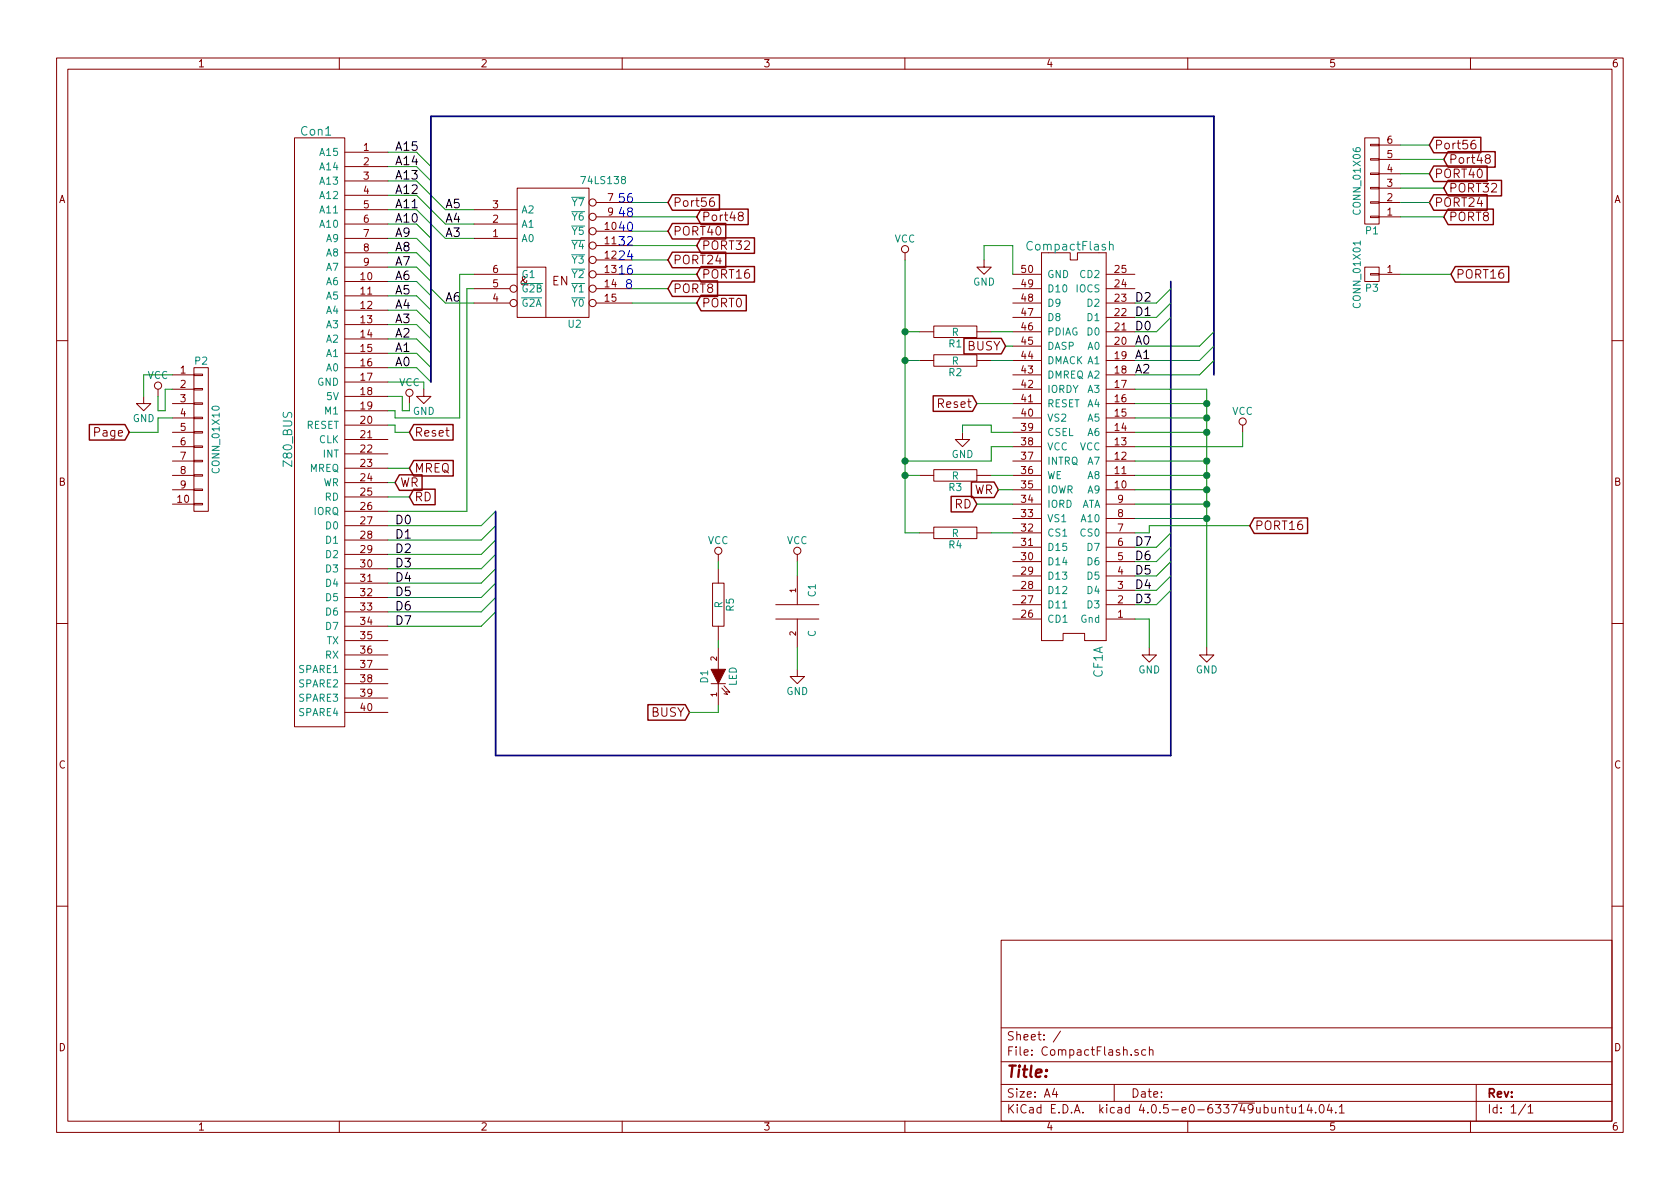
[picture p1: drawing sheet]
<svg xmlns="http://www.w3.org/2000/svg" width="297mm" height="210mm" viewBox="0 0 297 210" stroke-linecap="round" stroke-linejoin="round" font-family="sans-serif">
<g fill="none" stroke="#840000" stroke-width=".18">
<path d="M10 10.3h277v189.9h-277zM12 12.2h273v186.1h-273zM60 10.3v1.9M110 10.3v1.9M160 10.3v1.9M210 10.3v1.9M260 10.3v1.9M52.1 24.4h8.9v104.1h-8.9zM61 26.9h7.6M61 29.5h7.6M61 32h7.6M61 34.5h7.6"/>
<path d="M61 37.1h7.6M61 39.6h7.6M83.8 37.1h7.6M83.8 39.6h7.6M91.4 33.3h12.7v22.8h-12.7zM105.4 35.8h6.4M105.4 38.3h6.4M126.2 35a.62 .62 0 0 0-.7 .6v.7a.48 .48 0 0 0 .8-.1v-.5a.48 .48 0 0 0-.8 .1M130.8 38.2l-.3-.3 .1-.2a.48 .48 0 0 1 .7 0l.1 .2-.1 .2-.7 .2v.6a.48 .48 0 0 0 .8-.1v-.4l-.3-.2M241.3 24.4h2.5v15.2h-2.5zM242.3 25.5h1.5v.3h-1.5zM242.3 28.1h1.5v.2h-1.5z"/>
<path d="M242.3 30.6h1.5v.3h-1.5zM242.3 33.1h1.5v.3h-1.5zM242.3 35.7h1.5v.2h-1.5zM242.3 38.2h1.5v.3h-1.5zM243.8 35.8h3.8M243.8 38.3h3.8M243.8 33.3h3.8M243.8 30.7h3.8M243.8 28.2h3.8M243.8 25.6h3.8M260.8 24.8a.62 .62 0 0 0-.7 .7v.7a.48 .48 0 0 0 .9-.1l-.1-.6a.48 .48 0 0 0-.8 .2M262.9 28l-.3-.3 .1-.2a.48 .48 0 0 1 .7 0l.1 .2-.2 .2-.6 .3v.5a.48 .48 0 0 0 .8-.1v-.3l-.3-.3"/>
<path d="M61 42.2h7.6M61 44.7h7.6M61 47.2h7.6M61 49.8h7.6M61 52.3h7.6M61 54.9h7.6M61 57.4h7.6M61 59.9h7.6M83.8 42.2h7.6M83.8 53.6h6.4M83.8 51h6.4M83.8 48.5h7.6"/>
<path d="M91.4 47.2h5.1v8.9M105.4 53.6h6.4M105.4 51h6.4M105.4 48.5h6.4M105.4 40.9h6.4M105.4 43.4h6.4M105.4 46h6.4M160 44.7v1.3M162.6 58.7h2.5M165.1 57.7h7.6v2h-7.6zM172.7 58.7h2.6M174 46v1.2h1.3l-1.3 1.3-1.3-1.3h1.3"/>
<path d="M179.1 53.6h5M179.1 51h5M179.1 48.5h5M179.1 58.7h5M179.1 56.1h5M184.1 44.7v68.6h3.9v-1.3h3.8v1.3h3.8v-68.6M185.4 44.7h3.8v1.3h1.3v-1.3h3.8M195.6 53.6h5.1M195.6 51h5.1M195.6 48.5h5.1M195.6 58.7h5.1M195.6 56.1h5.1"/>
<path d="M241.3 47.2h2.5v2.6h-2.5zM242.3 48.4h1.5v.2h-1.5zM243.8 48.5h3.8M10 60.2h2M25.4 70.1v1.3h-1.3l1.3 1.2 1.3-1.2h-1.3M27.9 68.8v1.3M30.5 66.3h3.8M30.5 68.8h3.8M30.5 71.4h3.8M30.5 73.9h3.8M30.5 76.4h3.8M30.5 79h3.8"/>
<path d="M34.3 78.9h1.5v.2h-1.5zM34.3 76.3h1.5v.3h-1.5zM34.3 73.8h1.5v.2h-1.5zM34.3 71.2h1.5v.3h-1.5zM34.3 68.7h1.5v.3h-1.5zM34.3 66.2h1.5v.2h-1.5zM34.3 65h2.5v25.4h-2.5zM61 75.2h7.6M61 77.7h7.6M61 62.5h7.6M61 65h7.6M61 67.6h7.6"/>
<path d="M61 70.1h7.6M61 72.6h7.6M72.4 70.1v1.3M74.9 68.8v1.3h1.3l-1.3 1.3-1.2-1.3h1.2M162.6 63.7h2.5M165.1 62.7h7.6v2.1h-7.6zM170.2 76.4v1.3h1.2l-1.2 1.3-1.3-1.3h1.3M172.7 63.7h2.6M179.1 66.3h5M179.1 68.8h5M179.1 71.4h5M179.1 73.9h5"/>
<path d="M179.1 76.4h5M179.1 79h5M179.1 61.2h5M179.1 63.7h5M195.6 66.3h5.1M195.6 68.8h5.1M195.6 71.4h5.1M195.6 73.9h5.1M195.6 76.4h5.1M195.6 79h5.1M195.6 61.2h5.1M195.6 63.7h5.1"/>
<path d="M219.7 75.2v1.2M285 60.2h2M30.5 81.5h3.8M30.5 84.1h3.8M30.5 86.6h3.8M30.5 89.1h3.8M34.3 89h1.5v.3h-1.5zM34.3 86.5h1.5v.2h-1.5zM34.3 83.9h1.5v.3h-1.5zM34.3 81.4h1.5v.3h-1.5zM61 80.3h7.6M61 82.8h7.6"/>
<path d="M61 85.3h7.6M61 87.9h7.6M61 90.4h7.6M61 93h7.6M61 95.5h7.6M61 98h7.6M127 98v1.3M141 98v1.3M162.6 84.1h2.5M162.6 94.2h2.5M165.1 83.1h7.6v2h-7.6zM165.1 93.2h7.6v2h-7.6z"/>
<path d="M172.7 84.1h2.6M172.7 94.2h2.6M179.1 81.5h5M179.1 84.1h5M179.1 86.6h5M179.1 89.1h5M179.1 99.3h5M179.1 96.8h5M179.1 94.2h5M179.1 91.7h5M195.6 81.5h5.1M195.6 84.1h5.1"/>
<path d="M195.6 86.6h5.1M195.6 89.1h5.1M195.6 99.3h5.1M195.6 96.8h5.1M195.6 94.2h5.1M195.6 91.7h5.1M10 110.3h2M61 100.6h7.6M61 103.1h7.6M61 105.7h7.6M61 108.2h7.6M61 110.7h7.6"/>
<path d="M61 113.3h7.6M61 115.8h7.6M61 118.4h7.6M126 103.1h2v7.6h-2zM127 100.6v2.5M127 110.7v2.6M127 114.5v3.9M137.2 109.5h7.6M137.2 106.9h7.6M141 118.4v1.2h1.2l-1.2 1.3-1.3-1.3h1.3M141 101.8v5.1M141 109.5v5"/>
<path d="M179.1 109.5h5M179.1 106.9h5M179.1 104.4h5M179.1 101.8h5M195.6 109.5h5.1M195.6 106.9h5.1M195.6 104.4h5.1M195.6 101.8h5.1M203.2 114.5v1.3h1.3l-1.3 1.3-1.3-1.3h1.3M213.4 114.5v1.3h1.2l-1.2 1.3-1.3-1.3h1.3M285 110.3h2M61 126h7.6"/>
<path d="M61 120.9h7.6M61 123.4h7.6M125.7 120.9h2.6M127 120.9v3.8M127.6 121.7l1.1 1.1-.7-.1M128 121.3l1 1.1-.6-.1M10 160.2h2M177 166.3h108v32h-108zM285 160.2h2M60 198.3v1.9M110 198.3v1.9M160 198.3v1.9"/>
<path d="M177 194.8h108M177 191.8h108M177 187.8h108M177 181.8h108M186.4 192.5l-.3 1h.9M186.8 193v1M187.5 182.3l-1.3 2M197 191.8v3M201.2 185.7a.37 .37 0 0 0-.6 .1l.1 .2 .5 .2 .1 .1-.2 .3-.5-.1M202.6 185.7l-.5-.1-.2 .3v.6l.2 .1 .5-.1M203.2 185.7l.2-.1 .4 .1 .1 .9M203.2 185.1v1.5"/>
<path d="M210 198.3v1.9M226.2 196l.2-.2 .4 .1v.9M226.2 195.8v1M227.4 195.8h.5M227.6 195.3v1.3l.3 .2M228.4 195.8l.1 .9 .4 .1 .2-.1M229.1 195.8v1M229.7 195.8l.4-.5v1.5M229.7 196.8h.9M231.5 195.2l-.4 1.1h1M231.8 195.8v1M232.6 196.7v.1"/>
<path d="M233.4 195.5l.2-.2a.81 .81 0 0 1 .6 .6 .81 .81 0 0 1-.3 .8l-.1 .1a.79 .79 0 0 1-.4-1.3zM235 195.2l-.3 1.1h.9M235.4 195.8v1M236.2 196.7v.1M236.8 195.8l.4-.5v1.5M236.8 196.8h.9M260 198.3v1.9M261 191.8v6.5M269.7 195.2l-1.2 2M270.2 195.8l.4-.5v1.5M270.2 196.8h.8"/>
<circle cx="104.8" cy="35.8" r=".63"/>
<circle cx="104.8" cy="38.3" r=".63"/>
<circle cx="90.8" cy="53.6" r=".63"/>
<circle cx="90.8" cy="51" r=".63"/>
<circle cx="104.8" cy="53.6" r=".63"/>
<circle cx="104.8" cy="46" r=".63"/>
<circle cx="104.8" cy="40.9" r=".63"/>
<circle cx="104.8" cy="51" r=".63"/>
<circle cx="104.8" cy="43.4" r=".63"/>
<circle cx="104.8" cy="48.5" r=".63"/>
<circle cx="160" cy="44.1" r=".63"/>
<circle cx="27.9" cy="68.2" r=".63"/>
<circle cx="72.4" cy="69.5" r=".63"/>
<circle cx="219.7" cy="74.5" r=".63"/>
<circle cx="127" cy="97.4" r=".63"/>
<circle cx="141" cy="97.4" r=".63"/>
</g>
<g fill="none" stroke="#008400" stroke-width=".18">
<path d="M68.6 26.9h5.1l2.5 2.6M68.6 29.5h5.1l2.5 2.5M68.6 32h5.1l5 5.1h5.1M68.6 34.5h5.1l5 5.1h5.1M68.6 37.1h5.1l5 5.1h5.1M68.6 39.6h5.1l2.5 2.6M111.8 35.8h6.3M111.8 38.3h11.4M247.6 35.8h5.1M247.6 38.3h7.7M247.6 25.6h5.1M247.6 28.2h7.7"/>
<path d="M247.6 30.7h5.1M247.6 33.3h7.7M68.6 42.2h5.1l2.5 2.5M68.6 44.7h5.1l2.5 2.5M68.6 47.2h5.1l2.5 2.6M68.6 49.8h5.1l2.5 2.5M68.6 52.3h5.1l2.5 2.6M68.6 54.9h5.1l2.5 2.5M68.6 57.4h5.1l2.5 2.5M68.6 59.9h5.1l2.5 2.6M76.2 51l2.5 2.6h5.1M83.8 48.5h-2.5v25.4h-11.5v-1.3h-1.2"/>
<path d="M83.8 51h-1.3v39.4h-13.9M111.8 53.6h11.4M111.8 51h6.3M111.8 48.5h11.4M111.8 40.9h6.3M111.8 43.4h11.4M111.8 46h6.3M160 58.7h2.6M160 46v48.2h2.6M174 46v-2.6h5.1v5.1M175.3 58.7h3.8M207 51l-2.5 2.6h-3.8"/>
<path d="M207 53.6l-2.5 2.5h-3.8M207 56.1l-2.5 2.6h-3.8M214.6 58.7l-2.5 2.5h-11.4M247.6 48.5h8.9M30.5 66.3h-5.1v3.8M30.5 68.8h-1.3v3.8h-1.3v-2.5M30.5 73.9h-2.6v2.5h-5M68.6 62.5h5.1l2.5 2.5M68.6 65h5.1l2.5 2.6M68.6 67.6h6.3v1.2M68.6 70.1h2.5v2.5h1.3v-1.2M68.6 75.2h1.2v1.2h2.6"/>
<path d="M160 63.7h2.6M170.2 76.4v-1.2h5.1v1.2h3.8M172.7 71.4h6.4M175.3 63.7h3.8M177.8 61.2h1.3M179.1 79h-3.8v2.5h-15.3M200.7 68.8h12.7v45.7M200.7 73.9h12.7M200.7 76.4h12.7M200.7 71.4h12.7M214.6 63.7l-2.5 2.6h-11.4M214.6 61.2l-2.5 2.5h-11.4"/>
<path d="M219.7 76.4v2.6h-19M68.6 82.8h3.8M68.6 87.9h3.8M68.6 85.3h1.2M87.6 90.4l-2.5 2.6h-16.5M87.6 93l-2.5 2.5h-16.5M87.6 95.5l-2.5 2.5h-16.5M87.6 98l-2.5 2.6h-16.5M127 99.3v1.3M141 99.3v2.5M160 84.1h2.6M172.7 89.1h6.4"/>
<path d="M175.3 84.1h3.8M175.3 94.2h3.8M176.5 86.6h2.6M200.7 81.5h12.7M200.7 84.1h12.7M200.7 86.6h12.7M200.7 89.1h12.7M200.7 91.7h12.7M207 94.2l-2.5 2.6h-3.8M207 96.8l-2.5 2.5h-3.8M207 99.3l-2.5 2.5h-3.8M221 93h-17.8v1.2h-2.5"/>
<path d="M87.6 100.6l-2.5 2.5h-16.5M87.6 103.1l-2.5 2.6h-16.5M87.6 105.7l-2.5 2.5h-16.5M87.6 108.2l-2.5 2.5h-16.5M127 113.3v1.2M141 114.5v3.9M200.7 109.5h2.5v5M207 101.8l-2.5 2.6h-3.8M207 104.4l-2.5 2.5h-3.8M127 124.7v1.3h-5.1"/>
</g>
<path d="M92.2 52.7h3.6M92.2 50.1h3.8M196.2 43.4v-.1a.36 .36 0 0 1 .6 .1v.8" fill="none" stroke="#008484" stroke-width=".18"/>
<g fill="none" stroke="#840000" stroke-width=".25">
<path d="M118.9 34.4h8.3v2.8h-8.3l-.8-1.4zM118.9 39.5h9.4v2.8h-9.4l-.8-1.4zM124 37h8.3v2.7h-8.3l-.8-1.4zM253.5 24.3h8.3v2.7h-8.3l-.8-1.4zM253.5 29.4h9.4v2.7h-9.4l-.8-1.4zM253.5 34.4h9.4v2.8h-9.4l-.8-1.4zM256 26.8h8.4v2.8h-8.4l-.7-1.4zM256 31.9h9.5v2.7h-9.5l-.7-1.3zM256 37h8v2.7h-8l-.7-1.4zM118.9 44.6h9.4v2.7h-9.4l-.8-1.3zM118.9 49.7h8v2.7h-8l-.8-1.4zM124 47.1h9.4v2.8h-9.4l-.8-1.4z"/>
<path d="M124 42.1h9.4v2.7h-9.4l-.8-1.4zM124 52.2h8v2.8h-8l-.8-1.4zM170.4 59.8h6.6l.8 1.4-.8 1.4h-6.6zM257.3 47.1h9.5v2.8h-9.5l-.8-1.4zM15.8 75.1h6.3l.8 1.3-.8 1.4h-6.3zM73.2 75.1h6.9v2.7h-6.9l-.8-1.4zM165 70h7l.7 1.4-.7 1.3h-7zM70.6 84h4v2.7h-4l-.8-1.4zM73.2 81.4h6.9v2.8h-6.9l-.8-1.4zM73.2 86.5h3.7v2.7h-3.7l-.8-1.3zM168.2 87.8h3.8l.7 1.3-.7 1.4h-3.8zM171.8 85.2h4l.7 1.4-.7 1.4h-4z"/>
<path d="M221.7 91.6h9.5v2.7h-9.5l-.7-1.3zM114.6 124.6h6.6l.7 1.4-.7 1.3h-6.6z"/>
</g>
<path d="M207 49.8v83.8h-119.4v-43.2M214.6 66.3v-45.7h-138.4v47" fill="none" stroke="#000084" stroke-width=".3"/>
<path d="M125.7 118.4h2.6l-1.3 2.5z" fill="#840000" stroke="#840000" stroke-width=".18"/>
<g fill="#008400" stroke="#008400" stroke-width=".25">
<circle cx="213.4" cy="71.4" r=".51"/>
<circle cx="213.4" cy="73.9" r=".51"/>
<circle cx="213.4" cy="76.4" r=".51"/>
<circle cx="213.4" cy="81.5" r=".51"/>
<circle cx="213.4" cy="84.1" r=".51"/>
<circle cx="213.4" cy="86.6" r=".51"/>
<circle cx="213.4" cy="89.1" r=".51"/>
<circle cx="213.4" cy="91.7" r=".51"/>
<circle cx="160" cy="81.5" r=".51"/>
<circle cx="160" cy="84.1" r=".51"/>
<circle cx="160" cy="63.7" r=".51"/>
<circle cx="160" cy="58.7" r=".51"/>
</g>
<text font-size="2.8" fill="#840000" x="178" y="190.5">Title:</text>
<g font-size="2.1" fill="#008484">
<text x="53.2" y="24">Con1</text>
<text x="181.9" y="44.3">CompactFlash</text>
<text x="51.7" y="82.3" transform="rotate(-90 51.7 82.3)">Z80_BUS</text>
<text x="195" y="119.9" transform="rotate(-90 195 119.9)">CF1A</text>
</g>
<g font-size="2.1">
<text x="69.8" y="26.7">A15</text>
<text x="69.8" y="29.2">A14</text>
<text x="69.8" y="31.7">A13</text>
<text x="69.8" y="34.3">A12</text>
<text x="69.8" y="36.8">A11</text>
<text x="69.8" y="39.4">A10</text>
<text x="69.8" y="41.9">A9</text>
<text x="78.7" y="41.9">A3</text>
<text x="78.7" y="39.4">A4</text>
<text x="78.7" y="36.8">A5</text>
<text x="69.8" y="44.4">A8</text>
<text x="69.8" y="47">A7</text>
<text x="69.8" y="49.5">A6</text>
<text x="69.8" y="52.1">A5</text>
<text x="78.7" y="53.3">A6</text>
<text x="200.7" y="53.3">D2</text>
<text x="69.8" y="54.6">A4</text>
<text x="69.8" y="57.1">A3</text>
<text x="69.8" y="59.7">A2</text>
<text x="200.7" y="55.9">D1</text>
<text x="200.7" y="58.4">D0</text>
<text x="69.8" y="62.2">A1</text>
<text x="69.8" y="64.8">A0</text>
<text x="200.7" y="61">A0</text>
<text x="200.7" y="63.5">A1</text>
<text x="200.7" y="66">A2</text>
<text x="69.8" y="92.7">D0</text>
<text x="69.8" y="95.2">D1</text>
<text x="69.8" y="97.8">D2</text>
<text x="69.8" y="100.3">D3</text>
<text x="200.7" y="96.5">D7</text>
<text x="200.7" y="99.1">D6</text>
<text x="200.7" y="101.6">D5</text>
<text x="69.8" y="102.9">D4</text>
<text x="69.8" y="105.4">D5</text>
<text x="69.8" y="107.9">D6</text>
<text x="200.7" y="104.1">D4</text>
<text x="200.7" y="106.7">D3</text>
<text x="69.8" y="110.5">D7</text>
</g>
<g font-size="2.1" fill="#840000">
<text x="253.6" y="26.4">Port56</text>
<text x="256.2" y="29">Port48</text>
<text x="253.6" y="31.5">PORT40</text>
<text x="256.2" y="34">PORT32</text>
<text x="119" y="36.6">Port56</text>
<text x="119" y="41.7">PORT40</text>
<text x="124.1" y="39.1">Port48</text>
<text x="253.6" y="36.6">PORT24</text>
<text x="256.2" y="39.1">PORT8</text>
<text x="119" y="46.7">PORT24</text>
<text x="124.1" y="44.2">PORT32</text>
<text x="91.9" y="50.5">&amp;</text>
<text x="97.6" y="50.5">EN</text>
<text x="119" y="51.8">PORT8</text>
<text x="124.1" y="49.3">PORT16</text>
<text x="257.5" y="49.3">PORT16</text>
<text x="124.1" y="54.4">PORT0</text>
<text x="171" y="62">BUSY</text>
<text x="16.9" y="77.2">Page</text>
<text x="73.3" y="77.2">Reset</text>
<text x="166" y="72.1">Reset</text>
<text x="73.3" y="83.6">MREQ</text>
<text x="70.8" y="86.1">WR</text>
<text x="73.3" y="88.6">RD</text>
<text x="168.7" y="89.9">RD</text>
<text x="172.1" y="87.4">WR</text>
<text x="221.9" y="93.7">PORT16</text>
<text x="115.1" y="126.7">BUSY</text>
<text x="178" y="184">Sheet: /</text>
<text x="178" y="186.7">File: CompactFlash.sch</text>
<text x="178" y="196.9">KiCad E.D.A. kicad 4.0.5-e0-633749ubuntu14.04.1</text>
<text x="178" y="194.1">Size: A4</text>
<text x="200" y="194.1">Date:</text>
<text x="263" y="194.1">Rev:</text>
<text x="263" y="196.9">Id: 1/1</text>
</g>
<g font-size="2.1" fill="#0000c2">
<text x="109.2" y="35.8">56</text>
<text x="109.2" y="38.3">48</text>
<text x="109.2" y="40.9">40</text>
<text x="109.2" y="46">24</text>
<text x="109.2" y="43.4">32</text>
<text x="109.2" y="48.5">16</text>
<text x="110.5" y="51">8</text>
</g>
<g font-size="1.8" fill="#840000">
<text x="35" y="11.9">1</text>
<text x="85" y="11.9">2</text>
<text x="135" y="11.9">3</text>
<text x="185" y="11.9">4</text>
<text x="235" y="11.9">5</text>
<text x="285" y="11.9">6</text>
<text x="64.3" y="26.7">1</text>
<text x="64.3" y="29.2">2</text>
<text x="245.3" y="27.9">5</text>
<text x="245.3" y="25.4">6</text>
<text x="10.4" y="35.9">A</text>
<text x="64.3" y="31.7">3</text>
<text x="64.3" y="34.3">4</text>
<text x="107.5" y="35.6">7</text>
<text x="245.3" y="35.6">2</text>
<text x="245.3" y="33">3</text>
<text x="245.3" y="30.5">4</text>
<text x="285.4" y="35.9">A</text>
<text x="64.3" y="36.8">5</text>
<text x="64.3" y="39.4">6</text>
<text x="64.3" y="41.9">7</text>
<text x="87.1" y="41.9">1</text>
<text x="87.1" y="39.4">2</text>
<text x="87.1" y="36.8">3</text>
<text x="107" y="40.6">10</text>
<text x="107.5" y="38.1">9</text>
<text x="245.3" y="38.1">1</text>
<text x="64.3" y="44.4">8</text>
<text x="64.3" y="47">9</text>
<text x="107" y="43.2">11</text>
<text x="107" y="45.7">12</text>
<text x="63.8" y="49.5">10</text>
<text x="63.8" y="52.1">11</text>
<text x="87.1" y="53.3">4</text>
<text x="87.1" y="50.8">5</text>
<text x="87.1" y="48.3">6</text>
<text x="107" y="48.3">13</text>
<text x="107" y="50.8">14</text>
<text x="107" y="53.3">15</text>
<text x="180.6" y="48.3">50</text>
<text x="180.6" y="53.3">48</text>
<text x="180.6" y="50.8">49</text>
<text x="197.2" y="53.3">23</text>
<text x="197.2" y="50.8">24</text>
<text x="197.2" y="48.3">25</text>
<text x="245.3" y="48.3">1</text>
<text x="63.8" y="54.6">12</text>
<text x="63.8" y="57.1">13</text>
<text x="63.8" y="59.7">14</text>
<text x="180.6" y="58.4">46</text>
<text x="180.6" y="55.9">47</text>
<text x="197.2" y="58.4">21</text>
<text x="197.2" y="55.9">22</text>
<text x="63.8" y="62.2">15</text>
<text x="63.8" y="64.8">16</text>
<text x="180.6" y="63.5">44</text>
<text x="180.6" y="61">45</text>
<text x="197.2" y="61">20</text>
<text x="197.2" y="63.5">19</text>
<text x="31.9" y="66">1</text>
<text x="31.9" y="68.6">2</text>
<text x="31.9" y="71.1">3</text>
<text x="63.8" y="67.3">17</text>
<text x="63.8" y="69.8">18</text>
<text x="180.6" y="71.1">41</text>
<text x="180.6" y="68.6">42</text>
<text x="180.6" y="66">43</text>
<text x="197.2" y="71.1">16</text>
<text x="197.2" y="68.6">17</text>
<text x="197.2" y="66">18</text>
<text x="31.9" y="73.7">4</text>
<text x="31.9" y="76.2">5</text>
<text x="63.8" y="74.9">20</text>
<text x="63.8" y="77.5">21</text>
<text x="63.8" y="72.4">19</text>
<text x="180.6" y="73.7">40</text>
<text x="180.6" y="76.2">39</text>
<text x="197.2" y="76.2">14</text>
<text x="197.2" y="73.7">15</text>
<text x="31.9" y="78.7">6</text>
<text x="31.9" y="81.3">7</text>
<text x="31.9" y="83.8">8</text>
<text x="63.8" y="80">22</text>
<text x="63.8" y="82.5">23</text>
<text x="180.6" y="83.8">36</text>
<text x="180.6" y="81.3">37</text>
<text x="180.6" y="78.7">38</text>
<text x="197.2" y="83.8">11</text>
<text x="197.2" y="81.3">12</text>
<text x="197.2" y="78.7">13</text>
<text x="10.4" y="85.9">B</text>
<text x="31.4" y="88.9">10</text>
<text x="31.9" y="86.4">9</text>
<text x="63.8" y="85.1">24</text>
<text x="63.8" y="87.6">25</text>
<text x="180.6" y="88.9">34</text>
<text x="180.6" y="86.4">35</text>
<text x="197.2" y="86.4">10</text>
<text x="197.6" y="88.9">9</text>
<text x="285.4" y="85.9">B</text>
<text x="63.8" y="90.2">26</text>
<text x="63.8" y="92.7">27</text>
<text x="63.8" y="95.2">28</text>
<text x="180.6" y="94">32</text>
<text x="180.6" y="91.4">33</text>
<text x="197.6" y="94">7</text>
<text x="197.6" y="91.4">8</text>
<text x="63.8" y="100.3">30</text>
<text x="63.8" y="97.8">29</text>
<text x="180.6" y="99.1">30</text>
<text x="180.6" y="96.5">31</text>
<text x="180.6" y="101.6">29</text>
<text x="197.6" y="101.6">4</text>
<text x="197.6" y="99.1">5</text>
<text x="197.6" y="96.5">6</text>
<text x="63.8" y="102.9">31</text>
<text x="63.8" y="105.4">32</text>
<text x="63.8" y="107.9">33</text>
<text x="180.6" y="106.7">27</text>
<text x="180.6" y="104.1">28</text>
<text x="197.6" y="106.7">2</text>
<text x="197.6" y="104.1">3</text>
<text x="63.8" y="110.5">34</text>
<text x="63.8" y="113">35</text>
<text x="180.6" y="109.2">26</text>
<text x="197.6" y="109.2">1</text>
<text x="63.8" y="115.6">36</text>
<text x="63.8" y="118.1">37</text>
<text x="63.8" y="125.7">40</text>
<text x="63.8" y="120.6">38</text>
<text x="63.8" y="123.2">39</text>
<text x="10.4" y="135.9">C</text>
<text x="285.4" y="135.9">C</text>
<text x="10.4" y="185.9">D</text>
<text x="285.4" y="185.9">D</text>
<text x="35" y="199.9">1</text>
<text x="85" y="199.9">2</text>
<text x="135" y="199.9">3</text>
<text x="185" y="199.9">4</text>
<text x="235" y="199.9">5</text>
<text x="285" y="199.9">6</text>
</g>
<g font-size="1.8" fill="#008484">
<text x="56.7" y="27.6">A15</text>
<text x="56.7" y="30.1">A14</text>
<text x="56.7" y="32.6">A13</text>
<text x="56.7" y="35.2">A12</text>
<text x="103.1" y="32.5">74LS138</text>
<text x="56.7" y="37.7">A11</text>
<text x="56.7" y="40.3">A10</text>
<text x="92.2" y="40.3">A1</text>
<text x="92.2" y="37.7">A2</text>
<text x="101.2" y="36.4">Y7</text>
<text x="101.2" y="39">Y6</text>
<text x="101.2" y="41.5">Y5</text>
<text x="240.6" y="37.6" transform="rotate(-90 240.6 37.6)">CONN_01X06</text>
<text x="241.5" y="41.4">P1</text>
<text x="57.7" y="42.8">A9</text>
<text x="57.7" y="45.3">A8</text>
<text x="57.7" y="47.9">A7</text>
<text x="92.2" y="42.8">A0</text>
<text x="101.2" y="44.1">Y4</text>
<text x="101.2" y="46.6">Y3</text>
<text x="158.1" y="42.9">VCC</text>
<text x="57.7" y="50.4">A6</text>
<text x="57.7" y="53">A5</text>
<text x="92.2" y="51.7">G2B</text>
<text x="92.2" y="49.1">G1</text>
<text x="101.2" y="49.1">Y2</text>
<text x="101.2" y="51.7">Y1</text>
<text x="172" y="50.5">GND</text>
<text x="185.2" y="49.1">GND</text>
<text x="185.2" y="51.7">D10</text>
<text x="190.2" y="51.7">IOCS</text>
<text x="191" y="49.1">CD2</text>
<text x="241.5" y="51.6">P3</text>
<text x="57.7" y="55.5">A4</text>
<text x="57.7" y="58">A3</text>
<text x="92.2" y="54.2">G2A</text>
<text x="100.5" y="57.9">U2</text>
<text x="101.2" y="54.2">Y0</text>
<text x="168.3" y="59.4">R</text>
<text x="185.2" y="59.3">PDIAG</text>
<text x="185.2" y="56.8">D8</text>
<text x="185.2" y="54.2">D9</text>
<text x="192.3" y="59.3">D0</text>
<text x="192.3" y="56.8">D1</text>
<text x="192.3" y="54.2">D2</text>
<text x="240.6" y="54.1" transform="rotate(-90 240.6 54.1)">CONN_01X01</text>
<text x="34.5" y="64.5">P2</text>
<text x="57.7" y="60.6">A2</text>
<text x="57.7" y="63.1">A1</text>
<text x="57.7" y="65.7">A0</text>
<text x="167.8" y="61.4">R1</text>
<text x="168.3" y="64.5">R</text>
<text x="185.2" y="64.4">DMACK A1</text>
<text x="185.2" y="61.8">DASP</text>
<text x="192.3" y="61.8">A0</text>
<text x="26.1" y="67">VCC</text>
<text x="56" y="68.2">GND</text>
<text x="57.8" y="70.7">5V</text>
<text x="70.5" y="68.3">VCC</text>
<text x="167.8" y="66.5">R2</text>
<text x="185.2" y="69.5">IORDY</text>
<text x="185.2" y="66.9">DMREQ A2</text>
<text x="192.3" y="69.5">A3</text>
<text x="23.4" y="74.6">GND</text>
<text x="54.1" y="75.8">RESET</text>
<text x="57.5" y="73.3">M1</text>
<text x="73" y="73.3">GND</text>
<text x="185.2" y="74.5">VS2</text>
<text x="185.2" y="72">RESET</text>
<text x="185.2" y="77.1">CSEL</text>
<text x="192.3" y="77.1">A6</text>
<text x="192.3" y="74.5">A5</text>
<text x="192.3" y="72">A4</text>
<text x="217.8" y="73.3">VCC</text>
<text x="38.8" y="83.4" transform="rotate(-90 38.8 83.4)">CONN_01X10</text>
<text x="54.6" y="83.4">MREQ</text>
<text x="56.3" y="78.4">CLK</text>
<text x="57.1" y="80.9">INT</text>
<text x="168.2" y="81">GND</text>
<text x="185.2" y="82.2">INTRQ</text>
<text x="185.2" y="79.6">VCC</text>
<text x="190.8" y="79.6">VCC</text>
<text x="192.3" y="82.2">A7</text>
<text x="57" y="86">WR</text>
<text x="57.4" y="88.5">RD</text>
<text x="167.8" y="86.8">R3</text>
<text x="168.3" y="84.8">R</text>
<text x="185.2" y="89.8">IORD</text>
<text x="185.2" y="87.2">IOWR</text>
<text x="185.2" y="84.7">WE</text>
<text x="190.9" y="89.8">ATA</text>
<text x="192.3" y="87.2">A9</text>
<text x="192.3" y="84.7">A8</text>
<text x="55.4" y="91.1">IORQ</text>
<text x="57.7" y="93.6">D0</text>
<text x="168.3" y="94.9">R</text>
<text x="185.2" y="94.9">CS1</text>
<text x="185.2" y="92.3">VS1</text>
<text x="191.1" y="94.9">CS0</text>
<text x="191.3" y="92.3">A10</text>
<text x="57.7" y="101.2">D3</text>
<text x="57.7" y="96.1">D1</text>
<text x="57.7" y="98.7">D2</text>
<text x="125.1" y="96.2">VCC</text>
<text x="139.1" y="96.2">VCC</text>
<text x="167.8" y="97">R4</text>
<text x="185.2" y="99.9">D14</text>
<text x="185.2" y="97.4">D15</text>
<text x="192.3" y="99.9">D6</text>
<text x="192.3" y="97.4">D7</text>
<text x="57.7" y="103.8">D4</text>
<text x="57.7" y="106.3">D5</text>
<text x="127.7" y="107.6" transform="rotate(-90 127.7 107.6)">R</text>
<text x="144.2" y="105.5" transform="rotate(-90 144.2 105.5)">C1</text>
<text x="185.2" y="107.6">D11</text>
<text x="185.2" y="105">D12</text>
<text x="185.2" y="102.5">D13</text>
<text x="192.3" y="107.6">D3</text>
<text x="192.3" y="105">D4</text>
<text x="192.3" y="102.5">D5</text>
<text x="57.7" y="108.8">D6</text>
<text x="57.7" y="111.4">D7</text>
<text x="57.7" y="113.9">TX</text>
<text x="129.7" y="108" transform="rotate(-90 129.7 108)">R5</text>
<text x="144.2" y="112.6" transform="rotate(-90 144.2 112.6)">C</text>
<text x="185.2" y="110.1">CD1</text>
<text x="191" y="110.1">Gnd</text>
<text x="52.9" y="119">SPARE1</text>
<text x="57.5" y="116.5">RX</text>
<text x="201.2" y="119.1">GND</text>
<text x="211.4" y="119.1">GND</text>
<text x="52.9" y="121.5">SPARE2</text>
<text x="52.9" y="124.1">SPARE3</text>
<text x="125.2" y="120.7" transform="rotate(-90 125.2 120.7)">D1</text>
<text x="130.3" y="121.4" transform="rotate(-90 130.3 121.4)">LED</text>
<text x="139" y="122.9">GND</text>
<text x="52.9" y="126.6">SPARE4</text>
</g>
<g font-size="1.4" fill="#840000">
<text x="140.7" y="104.8" transform="rotate(-90 140.7 104.8)">1</text>
<text x="140.7" y="112.4" transform="rotate(-90 140.7 112.4)">2</text>
<text x="126.7" y="116.8" transform="rotate(-90 126.7 116.8)">2</text>
<text x="126.7" y="123.2" transform="rotate(-90 126.7 123.2)">1</text>
</g>
</svg>
